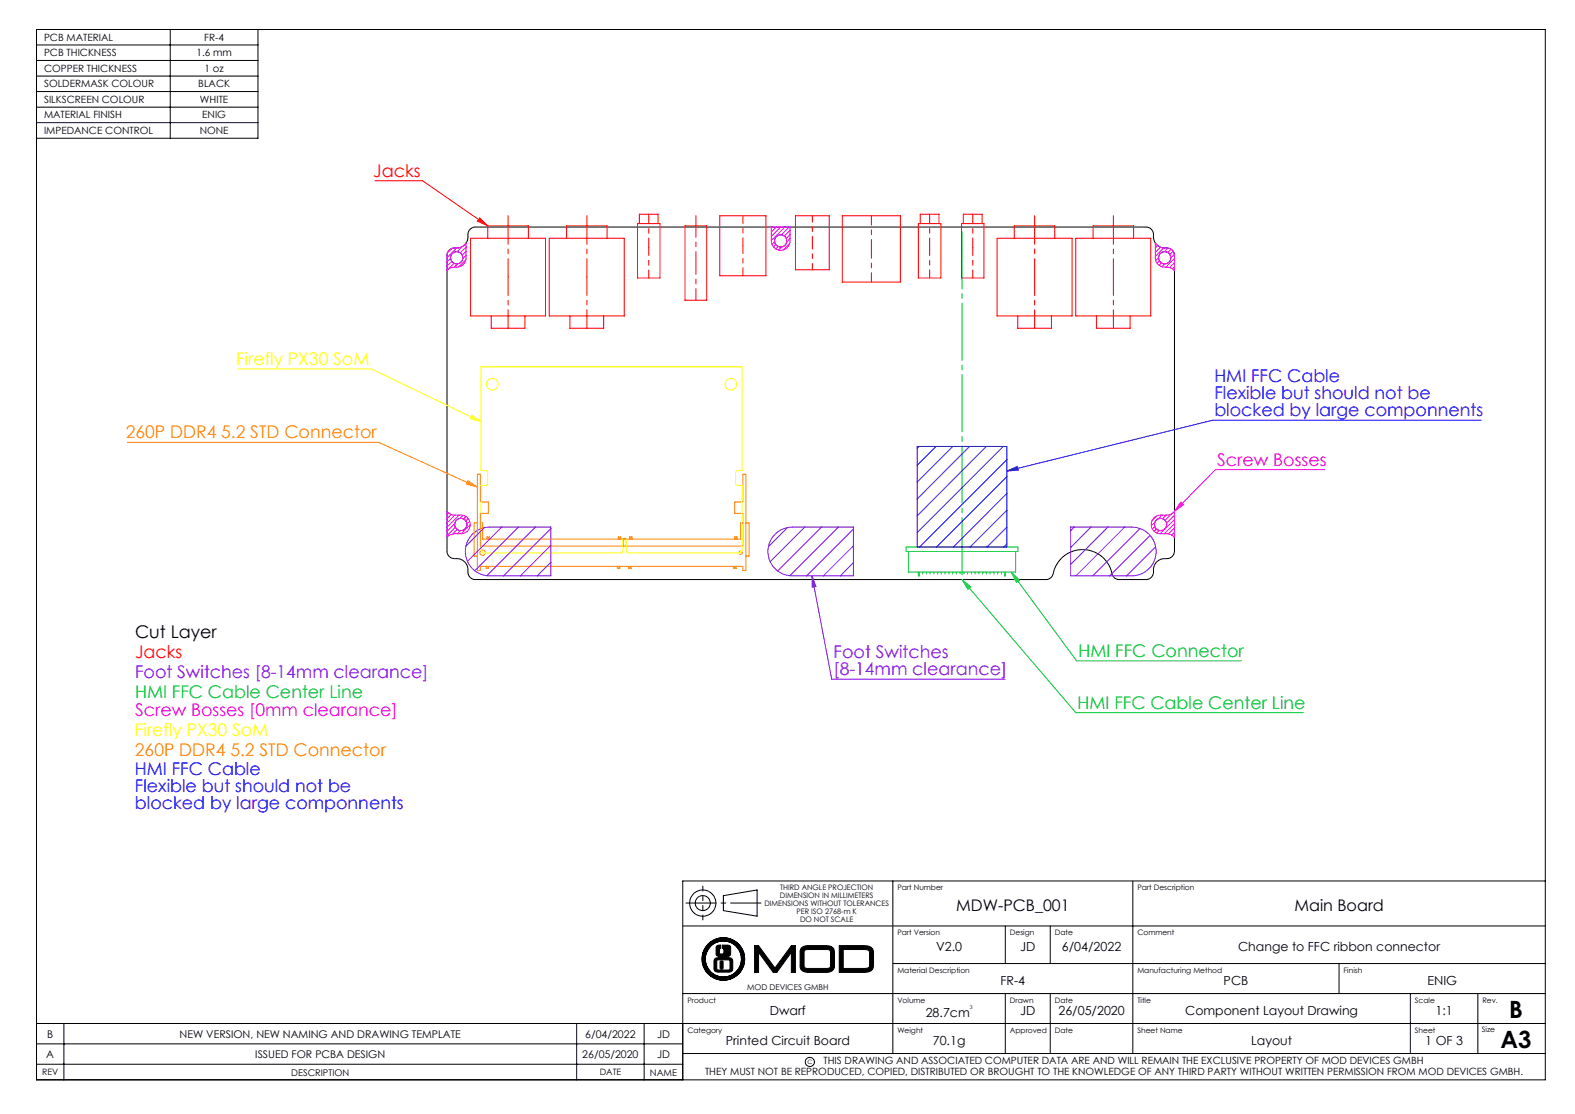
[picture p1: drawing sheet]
<svg xmlns="http://www.w3.org/2000/svg" width="420mm" height="297mm" viewBox="0 0 420 297" stroke-linecap="round" stroke-linejoin="round" font-family="sans-serif">
<g fill="none" stroke="#000" stroke-width=".27">
<path d="M9.7 12h59.1M9.7 16.1h59.1M9.7 7.9h402.4v280h-402.4zM45.4 7.9v29M68.8 7.9v29h-59.1M9.7 20.3h59.1M9.7 24.4h59.1M9.7 28.6h59.1M9.7 32.7h59.1M119.8 66.6a3.7 3.7 0 0 1 2.7-.6 3.3 3.3 0 0 0 2.3-3.9l.6-1.1 1.2-.5h179.2l.8 .3 .5 .4a2.85 2.85 0 0 1 .5 2.4 3.2 3.2 0 0 0 3.8 2.5l.6 .2 .7 .5 .3 .5 .2 .8v78.8l-.2 .8-.5 .7a3.7 3.7 0 0 1-2.7 .6 3.3 3.3 0 0 0-2.2 3.9l-.7 1.1-1.1 .5h-7.5l-.8-.2-.7-.8a8.2 8.2 0 0 0-13-5.3 8.9 8.9 0 0 0-3.2 5.3l-.7 .8-.8 .2h-152.5l-1.3-.6a2.99 2.99 0 0 1-.6-2.5 3.2 3.2 0 0 0-3.7-2.5l-.6-.1-.7-.5-.5-1.2v-79.2l.1-.6zM192.9 238.8l9-1.5v7l-9-1.5zM238.1 234.9v46"/>
<path d="M302.1 234.9v46M412.1 234.9h-230v53M182.1 246.9h230M190.7 255.6l.9-.3h2.6a1.01 1.01 0 0 1 1.2 1v2a.97 .97 0 0 1-1.2 .9h-2.6a.97 .97 0 0 1-1.2-.9v-2zM191.2 252.2l1-.2v.9l-.3 .2-.1 .9 .2 .3h.7l.3-.2v-.8l-.3-.4v-.9h1.2a.73 .73 0 0 1 .9 .7v1.6a.76 .76 0 0 1-.9 .7h-2a.76 .76 0 0 1-.9-.7v-1.7zM191.3 256l3.1-.1 .3 .4-.1 2.1-.2 .2-3.2-.1-.1-2.2zM192.1 256.3l.5-.1 .2 .3v1.6l-.2 .2h-.4l-.2-.2zM194.2 253.5h.2v.2h-.2zM201.2 252.1h1.1l4.4 6 4.3-6h1.1v7.2h-1.1v-5.4l-3.8 5.4h-1l-3.9-5.4v5.4h-1.1zM213.6 252.8l.6-.4 .9-.3h5.2a1.79 1.79 0 0 1 2.2 1.7v3.7a1.83 1.83 0 0 1-2.2 1.8h-4.7a1.78 1.78 0 0 1-2.2-1.8v-3.7zM214.6 253.4l.7-.3h5.3a.74 .74 0 0 1 .9 .7v3.7l-.2 .5-.7 .2h-5.3a.74 .74 0 0 1-.9-.7zM223.8 252.1h6.5a2.03 2.03 0 0 1 2.6 2.1v3a2.02 2.02 0 0 1-2.6 2.1h-6.5z"/>
<path d="M224.9 253.1h5.7a.96 .96 0 0 1 1.3 1.1v3a.92 .92 0 0 1-1.3 1h-5.7zM238.1 256.9h174M268.1 246.9v10M280.1 246.9v10M357.1 256.9v8M9.7 278.3h172.4M17 272.9v15M153.8 272.9v15M171.8 272.9v15M182.1 264.9h230M268.1 264.9v16M280.1 264.9v16"/>
<path d="M376.1 264.9v16M394.1 264.9v16M412.1 272.9h-402.4M9.7 283.7h172.4M182.1 280.9h230"/>
<circle cx="121.8" cy="68.7" r="1.63"/>
<circle cx="208.2" cy="64.2" r="1.62"/>
<circle cx="310.6" cy="68.7" r="1.63"/>
<circle cx="122.9" cy="139.8" r="1.62"/>
<circle cx="309.5" cy="139.8" r="1.62"/>
<circle cx="187.4" cy="240.8" r="3.5"/>
<circle cx="187.4" cy="240.8" r="2"/>
<circle cx="192.9" cy="255.7" r="5.7"/>
<circle cx="192.9" cy="255.7" r="4.8"/>
<circle cx="216" cy="283.1" r="1.21"/>
</g>
<g fill="none" stroke="#ff8000" stroke-width=".27">
<path d="M34 117.9h67l26.3 12M124.7 128.2l2.6 1.7-2.9-.9zM127.3 126.4h.8v7.4h2.1v3h-2.1v8.8h70v-8.8h-2.2v-3h2.2v-7.4h.8v25.7h-.8v-1.1h-70v1.1h-.8zM127.3 139.4h-.9v8.9h.9M128.1 139.4h.6v4.3h68.8v-4.3h.6M198.9 139.4h.8v8.9h-.8M129.6 151v.5h.2v-.5M129.9 143.7v-.5h.1v.5M130.1 151v.5h.2v-.5M130.4 143.7v-.5h.1v.5M164.6 151v.5h.2v-.5M164.9 143.7v-.5h.1v.5"/>
<path d="M165.1 151v.5h.2v-.5M165.4 143.7v-.5h.1v.5M166.1 145.6v-1.5l.4-.4 .5 .4v1.5M167.6 151v.5h.2v-.5M167.9 143.7v-.5h.1v.5M168.1 151v.5h.2v-.5M168.4 143.7v-.5h.1v.5M195.7 151v.5h.1v-.5M195.9 143.7v-.5h.1v.5M196.1 151v.5h.2v-.5M196.4 143.7v-.5h.1v.5"/>
<circle cx="128.7" cy="147.3" r=".71"/>
<circle cx="197.5" cy="147.3" r=".45"/>
</g>
<g fill="none" stroke="#ff0" stroke-width=".27">
<path d="M63.4 98.4h35.6l29.3 14M128.3 97.8h69.6v27.6h-1.2l-.5 .4-.1 3 .4 .6h1.4v17.4l-.6 .6h-30l-.2-.2v-3.4l-.6-.4-.4 .4v3.4l-.3 .2h-36.9l-.6-.6v-17.4h1.2l.5-.4v-3l-.4-.5-1.3-.1zM125.8 110.7l2.5 1.7-2.9-.8z"/>
<circle cx="131.3" cy="102.5" r="1.55"/>
<circle cx="194.9" cy="102.4" r="1.55"/>
</g>
<g fill="none" stroke="#8000ff" stroke-width=".27">
<path d="M126 142.4l2.1-1.4 2.1-.5h16.7v13h-16.3a6.5 6.5 0 0 1-6-4 6.5 6.5 0 0 1 1.4-7.1zM129.2 140.7l-5 4.9M133.8 140.5l-9.2 9.2M138.3 140.5l-11.7 11.7M142.8 140.5l-13 13M146.9 140.9l-12.6 12.6M146.9 145.4l-8.2 8.1M146.9 149.9l-3.6 3.6M206.7 142.4l2.1-1.4 2.5-.5h16.3v13h-16.3a6.5 6.5 0 0 1-6-4 6.5 6.5 0 0 1 1.4-7.1zM210 140.6l-5.1 5.1M214.6 140.5l-9.2 9.3M216.5 153.5l1.1 2.9-1 .2z"/>
<path d="M216.5 153.5l5.3 27.6h46.2M219.1 140.5l-11.7 11.7M223.6 140.5l-13 13M227.6 141l-12.5 12.5M227.6 145.5l-8 8M227.6 150l-3.5 3.5M285.5 140.5h16.3a6.5 6.5 0 0 1 6.5 6.5 6.5 6.5 0 0 1-6.5 6.5h-16.3zM286.5 140.5l-1 1M290.9 140.5l-5.4 5.5M295.5 140.5l-10 10M299.9 140.5l-13 13M304 140.9l-12.6 12.6"/>
<path d="M306.7 142.8l-10.8 10.7M308.2 145.8l-7.8 7.7"/>
</g>
<g fill="none" stroke="#f0f" stroke-width=".27">
<path d="M119.7 66.8l.1-.2a3.7 3.7 0 0 1 2.7-.6l1.1-.5 .7-.7v3.9a2.63 2.63 0 0 1-3.3 2.5l-1.3 .5-.5 .5v-4.3zM120.2 68.9l-1 .9M120.5 69.7l-1.3 1.2M120.5 66.2l-1.2 1.2M121.1 70.2l-1.9 1.9M121.7 66.1l-2.5 2.6M122.1 70.3l-1 .9M123.3 65.7l-1.4 1.4M124.2 69.3l-1.9 1.9M124.3 65.9l-1.6 1.5M124.3 67l-1 1M124.3 68.1l-.9 .9"/>
<path d="M205.7 60.5h5v3.7a2.5 2.5 0 0 1-2.5 2.5 2.5 2.5 0 0 1-2.5-2.5zM206 60.5l-.3 .3M206.6 64.4l-.8 .7M206.9 65.2l-.6 .6M207 60.5l-1.3 1.4M207.5 65.7l-.6 .7M208.2 60.5l-2.5 2.5M208.5 65.8l-.9 .9M209.3 60.5l-3.6 3.6M210.4 60.5l-2 2.1M210.6 64.8l-1.8 1.8M210.7 61.4l-1.5 1.5"/>
<path d="M210.7 62.5l-1 1M210.7 63.6l-.9 1M308.1 64.8l.9 .8a3.7 3.7 0 0 0 2.4 .5l1.1 .5 .6 1.1 .1 4.5-.7-.6a3.5 3.5 0 0 0-2.4-.4l-.2-.1a2.42 2.42 0 0 1-1.8-2.4zM308.2 64.9l-.1 .1M308.8 65.5l-.7 .6M309 68.6l-.8 .8M309.2 69.5l-.7 .7M309.5 65.9l-1.4 1.4M309.7 70.1l-.6 .6M310.3 66.1l-2.2 2.3M310.6 70.3l-.8 .8M311.5 66.1l-1 1"/>
<path d="M312.3 66.5l-.9 .8M312.8 67l-.8 .9M313.2 67.8l-1 1M313.2 68.9l-2.3 2.3M313.2 70l-1.3 1.3M313.2 71.2l-.6 .5M119.2 136.3l.7 .6 .8 .4h2.2a2.49 2.49 0 0 1 2.5 2.5 2.49 2.49 0 0 1-2.5 2.5l-2.4 .1-.8 .4-.5 .5zM119.6 136.8l-.4 .4M120.3 137.2l-1.1 1.1M121.3 137.3l-2.1 2.1M121.3 139.6l-2.1 2.1M122.4 137.3l-3.2 3.2"/>
<path d="M123.5 137.4l-.9 .8M124.2 137.7l-.6 .7M124.8 138.3l-.6 .6M125.2 139l-.7 .7M125.4 139.9l-2.4 2.4M307.5 138.3l1.3-.9 3.3-.2 1.1-.9v7l-1.3-.9-2.4-.1a2.5 2.5 0 0 1-2.3-1.4 2.5 2.5 0 0 1 .3-2.6zM308 139.2l-1 1M308.6 137.5l-1.4 1.4M309.9 137.3l-1 1M311 137.3l-1 1M312.5 137l-1.8 1.7M313.2 137.4l-2.1 2.1"/>
<path d="M313.2 138.5l-3.8 3.8M313.2 139.6l-2.7 2.7M314.9 133.8l.7 .7-2.4 1.8zM353.2 125.2h-29.1l-10.9 11.1M121.4 140.5l-2.2 2.3M122 141.1l-1.3 1.3M122.8 141.5l-.9 .8M307.9 140.4l-.6 .6M308.4 141l-.6 .6M309.1 141.4l-.6 .7M313.2 140.8l-1.6 1.5M313.2 141.8l-.8 .8"/>
<path d="M313.2 143l-.2 .2"/>
<circle cx="121.8" cy="68.7" r="1.62"/>
<circle cx="208.2" cy="64.2" r="1.63"/>
<circle cx="310.6" cy="68.7" r="1.62"/>
<circle cx="122.9" cy="139.8" r="1.63"/>
<circle cx="309.5" cy="139.8" r="1.63"/>
</g>
<path d="M202.9 240.8h-20" fill="none" stroke="#000" stroke-width=".27" stroke-dasharray="15.2 1.3 1.3 1.3" stroke-dashoffset="7.1"/>
<path d="M187.4 236.3v9" fill="none" stroke="#000" stroke-width=".27" stroke-dasharray="6.3 1.3 1.3 1.3 1.3 1.3" stroke-dashoffset="5"/>
<path d="M135.5 73.9v-13.7M156.5 73.9v-13.7M275.9 73.9v-13.7M296.9 73.9v-13.7M135.5 87.5v-13.6M156.5 87.5v-13.6M275.9 87.5v-13.6M296.9 87.5v-13.6" fill="none" stroke="#f00" stroke-width=".27" stroke-dasharray="15.2 1.3 1.3 1.3" stroke-dashoffset="10.3"/>
<path d="M173 74.1v-8.1M198.1 73.5v-8M198.1 65.5v-8M247.9 74.1v-8.1M259.4 74.1v-8.1" fill="none" stroke="#f00" stroke-width=".27" stroke-dasharray="15.2 1.3 1.3 1.3" stroke-dashoffset="13.1"/>
<path d="M173 66v-8.9M232.4 75.2v-8.8M232.4 66.4v-8.9M247.9 66v-8.9M259.4 66v-8.9" fill="none" stroke="#f00" stroke-width=".27" stroke-dasharray="15.2 1.3 1.3 1.3" stroke-dashoffset="12.7"/>
<path d="M216.6 71.9v-7.2M216.6 64.7v-7.2" fill="none" stroke="#f00" stroke-width=".27" stroke-dasharray="15.2 1.3 1.3 1.3" stroke-dashoffset="13.5"/>
<path d="M185.6 70.1v-9.9M185.6 80v-9.9" fill="none" stroke="#f00" stroke-width=".27" stroke-dasharray="15.2 1.3 1.3 1.3" stroke-dashoffset="12.2"/>
<path d="M135.5 60.2v-2.7M156.5 60.2v-2.7M185.6 60.2v-2.7M275.9 60.2v-2.7M296.9 60.2v-2.7" fill="none" stroke="#f00" stroke-width=".27" stroke-dasharray="15.2 1.3 1.3 1.3"/>
<g fill="none" stroke="#f00" stroke-width=".27">
<path d="M100 48.2h12.7l17.4 12M127.9 58.1l2.2 2.1-2.8-1.3zM170 59.6h6v14.5h-6zM170.5 59.6v-2.5h5v2.5M191.9 57.5h12.4v16h-12.4zM212.1 57.5h9v14.4h-9zM224.6 57.5h15.5v17.7h-15.5zM244.9 59.6h6v14.5h-6zM245.4 59.6v-2.5h5v2.5M256.4 59.6h6v14.5h-6zM256.9 59.6v-2.5h5v2.5M125.5 63.5h20v20.7h-20z"/>
<path d="M130.1 60.2h10.8v3.3M130.1 60.2v3.3M146.5 63.5h20v20.7h-20zM151.1 63.5v-3.3h10.8v3.3M182.7 60.2h5.8v19.8h-5.8zM265.9 63.5h20v20.7h-20zM270.5 63.5v-3.3h10.8v3.3M286.9 63.5h20v20.7h-20zM291.5 63.5v-3.3h10.8v3.3M131 84.2v3.3h9v-3.3M152 84.2v3.3h9v-3.3M271.4 84.2v3.3h9v-3.3"/>
<path d="M292.4 84.2v3.3h9v-3.3"/>
</g>
<path d="M256.6 154.5v-94" fill="none" stroke="#0c3" stroke-width=".27" stroke-dasharray="15.2 1.3 1.3 1.3" stroke-dashoffset="-1.3"/>
<g fill="none" stroke="#0c3" stroke-width=".27">
<path d="M241.7 145.8h29.7v1.2h-29.7zM242.3 147v5.5h28.5v-5.5M244.9 152.5v1h.2v-1M245 152.5v.5M246 152.5v.5M247.1 152.5v.5M248 152.5v.5M249 152.5v.5M250 152.5v.5M251 152.5v.5M252 152.5v.5M253 152.5v.5"/>
<path d="M254 152.5v.5M255 152.5v.5M256 152.5v.5M256.5 154.5l30.4 35.5h60.7M256.5 154.5l2.4 2-.8 .6zM257 152.5v.5M258 152.5v.5M259 152.5v.5M260 152.5v.5M261 152.5v.5M262 152.5v.5M263 152.5v.5"/>
<path d="M264 152.5v.5M265 152.5v.5M266 152.5v.5M267.1 152.5v.5M267.9 152.5v1h.2v-1M268 152.5v.5M269.7 152.5l17.4 23.7h44M269.7 152.5l2.2 2.2-.9 .6z"/>
</g>
<g fill="none" stroke="#00f" stroke-width=".27">
<path d="M244.6 119h23.9v26.8h-23.9zM245.1 119l-.5 .6M249.6 119l-5 5M254.1 119l-9.5 9.5M258.6 119l-14 14M263 119l-18.4 18.5M267.5 119l-22.9 23M395 112h-71.6l-54.9 13.6M268.5 125.6l2.8-1.2 .2 .9zM268.5 122.6l-23.2 23.2M268.5 127.1l-18.8 18.7M268.5 131.5l-14.3 14.3"/>
<path d="M268.5 136l-9.8 9.8M268.5 140.5l-5.3 5.3M268.5 145l-.8 .8"/>
</g>
<path d="M187.2 255.7a5.7 5.7 0 0 0 11.4 0 5.7 5.7 0 0 0-11.4 0zM188.1 255.7a4.8 4.8 0 0 1 9.6 0 4.8 4.8 0 0 1-9.6 0zM191.2 252.1l-.2 .4v2l.2 .3 2.7 .2 .9-.3v-2.2l-.2-.4-1.9-.1v.9l.3 .3v.9l-.3 .2h-.6l-.3-.2v-1l.4-.2v-.9zM194.1 253.6a.2 .2 0 0 1 .4 0 .2 .2 0 0 1-.4 0zM192.1 256.3l.5-.1 .2 .2v1.8l-.2 .1-.6-.2zM190.6 255.6l-.2 .5v2.3l.3 .6 .5 .2h3.4l.7-.4 .1-2.7-.2-.5-.9-.3h-2.8zM191.2 256h3.4v2.4l-.2 .2-3.1-.1-.2-.1zM213.6 252.8l.7-.5 .8-.2h5.7l1.1 .4 .4 .4 .2 .7v4.1l-.1 .7-.6 .5-.9 .3-5.3 .1-1.4-.3-.6-.6-.2-.6v-4.2zM214.6 253.3l-.2 .3v4.1l.2 .3 .6 .2h5.5l.7-.3 .1-4.2-.3-.4-6-.2zM223.8 252.1h7.2l1.3 .5 .4 .4 .2 .8v3.8l-.3 .9-.7 .5-1 .2-7.1 .1zM224.9 253.1v5.1h6l.8-.3 .2-4-.3-.6-.8-.2zM201.2 252.1v7.2h1.1v-5.4l3.9 5.4h1l3.8-5.4v5.4h1.1v-7.2h-1.1l-4.3 6-4.4-6z" fill-rule="evenodd" fill="#000"/>
<path d="M127.9 58.1l2.2 2.1-2.8-1.3z" fill="#f00"/>
<path d="M124.7 128.2l2.6 1.7-2.9-.9z" fill="#ff8000"/>
<path d="M125.8 110.7l2.5 1.7-2.9-.8z" fill="#ff0"/>
<path d="M256.5 154.5l2.4 2-.8 .6zM269.7 152.5l2.2 2.2-.9 .6z" fill="#0c3"/>
<path d="M268.5 125.6l2.8-1.2 .2 .9z" fill="#00f"/>
<path d="M216.5 153.5l1.1 2.9-1 .2z" fill="#8000ff"/>
<path d="M314.9 133.8l.7 .7-2.4 1.8z" fill="#f0f"/>
<g font-size="6.3">
<text x="402.5" y="271.5">B</text>
<text x="400.2" y="279.4">A3</text>
</g>
<g font-size="4.7" fill="#f00">
<text x="99.5" y="47.2">Jacks</text>
<text x="36" y="175.5">Jacks</text>
</g>
<g font-size="4.7" fill="#ff0">
<text x="63" y="97.3">Firefly PX30 SoM</text>
<text x="36" y="196.3">Firefly PX30 SoM</text>
</g>
<g font-size="4.7" fill="#00f">
<text x="323.8" y="101.9">HMI FFC Cable</text>
<text x="323.8" y="106.4">Flexible but should not be</text>
<text x="323.8" y="111">blocked by large componnents</text>
<text x="36" y="206.7">HMI FFC Cable</text>
<text x="36" y="211.2">Flexible but should not be</text>
<text x="36" y="215.7">blocked by large componnents</text>
</g>
<g font-size="4.7" fill="#ff8000">
<text x="33.5" y="116.8">260P DDR4 5.2 STD Connector</text>
<text x="36" y="201.6">260P DDR4 5.2 STD Connector</text>
</g>
<g font-size="4.7" fill="#f0f">
<text x="324.6" y="124.2">Screw Bosses</text>
<text x="36" y="190.9">Screw Bosses [0mm clearance]</text>
</g>
<text font-size="4.7" x="36" y="170.2">Cut Layer</text>
<g font-size="4.7" fill="#8000ff">
<text x="222.3" y="175.5">Foot Switches</text>
<text x="36" y="180.8">Foot Switches [8-14mm clearance]</text>
<text x="222.3" y="180">[8-14mm clearance]</text>
</g>
<g font-size="4.7" fill="#0c3">
<text x="287.6" y="175.2">HMI FFC Connector</text>
<text x="36" y="186">HMI FFC Cable Center Line</text>
<text x="287.4" y="188.9">HMI FFC Cable Center Line</text>
</g>
<g font-size="4.3">
<text x="255" y="242.8">MDW-PCB_001</text>
<text x="345.2" y="242.8">Main Board</text>
</g>
<g font-size="3.3">
<text x="249.6" y="253.7">V2.0</text>
<text x="272.1" y="253.7">JD</text>
<text x="283.2" y="253.7">6/04/2022</text>
<text x="330.2" y="253.7">Change to FFC ribbon connector</text>
<text x="266.8" y="262.7">FR-4</text>
<text x="326.3" y="262.7">PCB</text>
<text x="380.6" y="262.7">ENIG</text>
<text x="205.3" y="270.7">Dwarf</text>
<text x="246.9" y="271.1">28.7cm</text>
<text x="272.1" y="270.7">JD</text>
<text x="282.3" y="270.7">26/05/2020</text>
<text x="316.1" y="270.7">Component Layout Drawing</text>
<text x="382.8" y="270.7">1:1</text>
<text x="193.5" y="278.7">Printed Circuit Board</text>
<text x="248.7" y="278.7">70.1g</text>
<text x="333.6" y="278.7">Layout</text>
<text x="380.1" y="278.7">1 OF 3</text>
</g>
<g font-size="2.8">
<text x="12.6" y="276.6">B</text>
<text x="47.9" y="276.6">NEW VERSION, NEW NAMING AND DRAWING TEMPLATE</text>
<text x="156.1" y="276.6">6/04/2022</text>
<text x="175.2" y="276.6">JD</text>
<text x="12.3" y="282.1">A</text>
<text x="68.1" y="282.1">ISSUED FOR PCBA DESIGN</text>
<text x="155.3" y="282.1">26/05/2020</text>
<text x="175.2" y="282.1">JD</text>
</g>
<g font-size="2.7">
<text x="11.7" y="10.9">PCB MATERIAL</text>
<text x="54.5" y="10.9">FR-4</text>
<text x="11.7" y="15">PCB THICKNESS</text>
<text x="52.4" y="15">1.6 mm</text>
<text x="11.7" y="19.2">COPPER THICKNESS</text>
<text x="11.7" y="23.3">SOLDERMASK COLOUR</text>
<text x="52.9" y="23.3">BLACK</text>
<text x="54.6" y="19.2">1 oz</text>
<text x="11.7" y="27.4">SILKSCREEN COLOUR</text>
<text x="53.3" y="27.4">WHITE</text>
<text x="11.7" y="31.6">MATERIAL FINISH</text>
<text x="11.7" y="35.7">IMPEDANCE CONTROL</text>
<text x="53.3" y="35.7">NONE</text>
<text x="53.9" y="31.6">ENIG</text>
<text x="188" y="286.7">THEY MUST NOT BE REPRODUCED, COPIED, DISTRIBUTED OR BROUGHT TO THE KNOWLEDGE OF ANY THIRD PARTY WITHOUT WRITTEN PERMISSION FROM MOD DEVICES GMBH.</text>
<text x="219.6" y="283.7">THIS DRAWING AND ASSOCIATED COMPUTER DATA ARE AND WILL REMAIN THE EXCLUSIVE PROPERTY OF MOD DEVICES GMBH</text>
</g>
<g font-size="2.5">
<text x="77.7" y="286.7">DESCRIPTION</text>
<text x="173.3" y="286.7">NAME</text>
</g>
<g font-size="2.3">
<text x="11.2" y="286.7">REV</text>
<text x="159.9" y="286.7">DATE</text>
</g>
<text font-size="2.1" x="199.2" y="263.9">MOD DEVICES GMBH</text>
<g font-size="2">
<text x="208" y="239.4">DIMENSION IN MILLIMETERS</text>
<text x="208" y="237.2">THIRD ANGLE PROJECTION</text>
<text x="239.3" y="237.3">Part Number</text>
<text x="303.3" y="237.3">Part Description</text>
<text x="203.8" y="241.5">DIMENSIONS WITHOUT TOLERANCES</text>
<text x="212.4" y="243.7">PER ISO 2768-m K</text>
<text x="213.3" y="245.8">DO NOT SCALE</text>
<text x="239.3" y="249.3">Part Version</text>
<text x="269.3" y="249.3">Design</text>
<text x="281.3" y="249.3">Date</text>
<text x="303.3" y="249.3">Comment</text>
<text x="239.3" y="259.3">Material Description</text>
<text x="303.3" y="259.3">Manufacturing Method</text>
<text x="358.3" y="259.3">Finish</text>
<text x="183.3" y="267.3">Product</text>
<text x="239.3" y="267.3">Volume</text>
<text x="269.3" y="267.3">Drawn</text>
<text x="281.3" y="267.3">Date</text>
<text x="303.3" y="267.3">Title</text>
<text x="377.3" y="267.3">Scale</text>
<text x="395.3" y="267.3">Rev.</text>
<text x="183.3" y="275.3">Category</text>
<text x="239.3" y="275.3">Weight</text>
<text x="269.3" y="275.3">Approved</text>
<text x="281.3" y="275.3">Date</text>
<text x="303.3" y="275.3">Sheet Name</text>
<text x="377.3" y="275.3">Sheet</text>
<text x="395.1" y="275.2">Size</text>
</g>
<text font-size="1.6" x="215.3" y="283.7">C</text>
<text font-size="1.3" x="258.6" y="269.1">3</text>
</svg>
